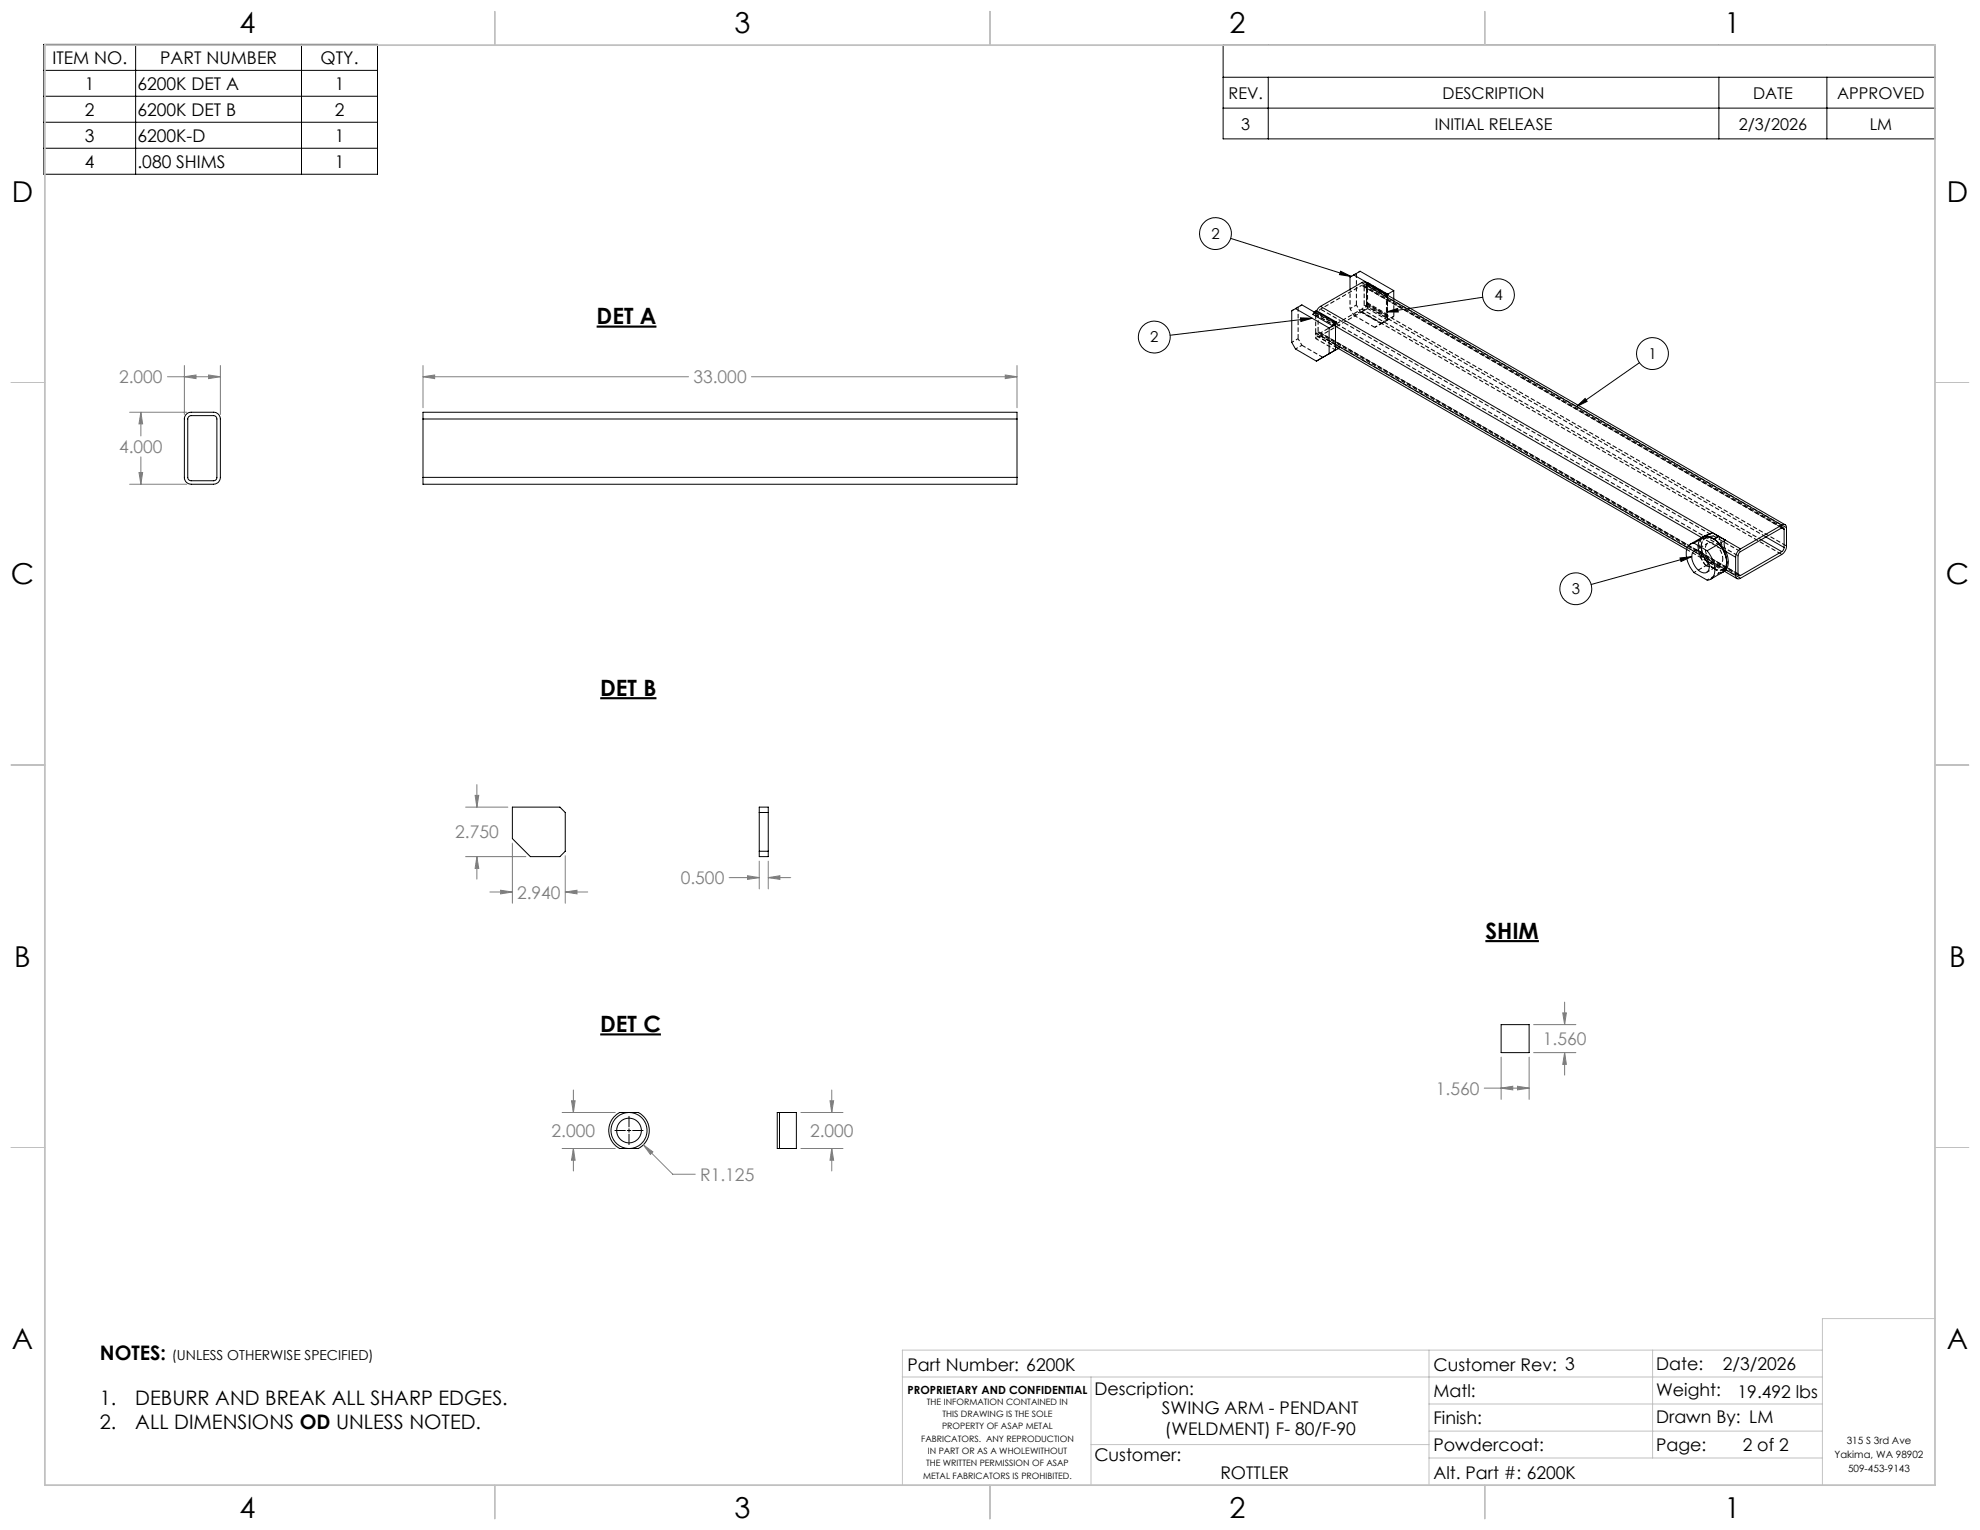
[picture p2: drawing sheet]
<svg xmlns="http://www.w3.org/2000/svg" width="559mm" height="432mm" viewBox="0 0 559 432" stroke-linecap="round" stroke-linejoin="round" font-family="sans-serif">
<path d="M371.3 88.3l-.8 .4M391.6 89.4v-6.1M479.9 152l.7-.5M480.4 151.8l.6-.5M480.6 151.5l.8-.2M480.9 157.2l1.2 1.8 1.6 1.4M485.1 151.4a6.1 6.1 0 0 0-4.2 .7M486.2 157.7a4.6 4.6 0 0 0-3.8-4.6 2.2 2.2 0 0 0-.8 3.3 3.7 3.7 0 0 0 3.8 3l.6-.7 .2-1M486.6 155.4l-1.2-1.8-1.7-1.4M486.6 155.4l-1.5-4M483.7 160.4l-2.3-.8M486.8 161.2l-.2-.2 .4-.3" fill="none" stroke="#000" stroke-width=".28" stroke-dasharray="1.3 .6" stroke-dashoffset=".4" stroke-linecap="butt"/>
<g fill="none" stroke="#000" stroke-width=".28" stroke-dasharray="1.3 .6" stroke-linecap="butt">
<path d="M382.8 77.2v8.9M386 79.8v.6M366.4 86.7v8.9M371.3 88.8v5.2M371.3 88.8v-.5M372 88.4v5.2M378.2 98l-.4 .3M385 86.1v-5.2M385.6 80l.4-.2M385.7 85.7v-5.2M385.7 85.7l.3-.2M385.7 80.5l-.1-.5"/>
<path d="M385.7 80.5l.3-.1M386 86.2l-.3 .1M391.3 88.9l.3-.2M391.3 83.8l-.1-.5M391.4 83.2l-.2 .1M391.6 89.4l-.3 .2M391.6 90.3v-7M391.6 83.6v-.3M391.6 83.6l-.3 .2M479.9 157.2l.5-.3M480.4 151.8l-.5 .2M480.9 157.2a5.3 5.3 0 0 0 4.2 2.5"/>
<path d="M481.4 159.6a7.1 7.1 0 0 1-1.7-7.3l.7-.7M487.3 158.9v-.5"/>
</g>
<g fill="none" stroke="#000" stroke-width=".28" stroke-dasharray="1.3 .6" stroke-dashoffset=".3" stroke-linecap="butt">
<path d="M385.7 79.9v6.4M386 79.7v6.5M371.7 94.8l5.6 3.3M372.6 94.8l5.6 3.2M376.9 92.1l-5.6-3.3M376.9 91.5l-5.6-3.2M376.9 97.2l-5.6-3.2M376.9 98.8l-5.6-3.3M385.7 86.3l5.6 3.3M386 86.2l5.6 3.2M386 87.1l5.6 3.2M386 80.4l5.6 3.2"/>
<path d="M389.9 91.3l-5.6-3.3M391.2 83.3l-5.6-3.3M391.3 89.6v-6.5M391.3 88.9l-5.6-3.2M391.3 83.8l-5.6-3.3M391.6 83l-5.6-3.2M391.6 88.7l-5.6-3.2M480.9 152.1l-.5-.3M480.9 157.2l-.5-.3M482 153.3l-3.8 2.2M483.4 152a2.26 2.26 0 0 0-2.5 .1M487.1 155.7l-.5-.3"/>
<path d="M497 152.3l-112.7-65.1M481.7 161.5l3.8-2.2M487.1 160.8l-.5-.3"/>
</g>
<path d="M367.4 97.4l5.9 3.4M376.9 91.5l-5.9-3.4M382.1 89l5.9 3.4M383.9 88l5.9 3.4M393.4 89.3v-5M481.4 159.6l-1.5-2.4M483.7 160.4a2.39 2.39 0 0 0 2.9 .1M487.1 160.8l-10.9-6.3" fill="none" stroke="#000" stroke-width=".28" stroke-dasharray="1.3 .6" stroke-dashoffset=".1" stroke-linecap="butt"/>
<g fill="none" stroke="#000" stroke-width=".28" stroke-dasharray="1.3 .6" stroke-dashoffset=".6" stroke-linecap="butt">
<path d="M381 78.2l1.8-1M383.9 76.5l-1.1 .7M364.6 87.7l1.8-1M364.6 96.6l1.8-1M365.6 98.5l1.8-1.1M367.4 86l-1 .7M371.3 94l.4 .8h1M371.6 87.7l-.3 1.1M372.7 94l11.6-6.8M372.7 94.8l11.6-6.8M381 87.1l1.8-1M382.1 89l1.8-1"/>
<path d="M384.3 80.5l-11.6 6.7M388 92.4l1.8-1M391.6 90.3l1.8-1M481.4 159.6l-3.3 2M481.8 163.7l3.4-1.9M486.3 161.4l-1.1 .4"/>
</g>
<g fill="none" stroke="#000" stroke-width=".28" stroke-dasharray="1.3 .6" stroke-dashoffset=".5" stroke-linecap="butt">
<path d="M366.4 95.6l1 1.8M372 93.6l.2 .4h.5M378.2 98l-.9 .1M381 87.1l1.1 1.9M382.8 86.1l1.1 1.9M385 80.9l-.2-.4h-.5M385.7 80.5l-.4-.9M388 92.4l3.6-2.1M389.8 91.4l3.6-2.1M481.4 159.6l1.9-1M481.7 158.3l.8 .5M485.1 159.7l-1.8-1.1"/>
<path d="M485.1 159.7a.92 .92 0 0 0 .5 .8 .92 .92 0 0 0 1 0M487.1 155.7l-6.8-4M485.2 161.8l1.8-1.1M485.8 160.7l.8 .5M486.2 161.5l-1 .3M487 160.7l-1.9-1"/>
</g>
<path d="M371.3 95.5v-1.5M371.3 95.5l1.3-.7M381 81.6v5.5M386 85.5v1.6M391.6 90.3v-1.6M480.9 157.2a4.6 4.6 0 0 1 0-5.1M486.6 155.4a4.6 4.6 0 0 1 0 5.1M483.7 160.4l1.4-.7" fill="none" stroke="#000" stroke-width=".28" stroke-dasharray="1.3 .6" stroke-dashoffset=".8" stroke-linecap="butt"/>
<path d="M384.3 88l1-1 .4-1.3M389.9 91.3l1-1.1 .4-1.3M391.6 83l-5.7-3.2M476 155.1l10.7 6.1M502.9 149l-117.9-68.1M483.7 160.4a2.21 2.21 0 0 0 2.7 .3 2.21 2.21 0 0 0 .9-2.5 8.1 8.1 0 0 0-3.2-5.8M490.5 162l-117.8-68" fill="none" stroke="#000" stroke-width=".28" stroke-dasharray="1.3 .6" stroke-dashoffset=".2" stroke-linecap="butt"/>
<path d="M371.3 94l.3 .8 .6 .1 .4-.1M384.3 88l1.7-.9M391.6 90.3l-1.7 1M485.2 161.8l-1.5-1.4" fill="none" stroke="#000" stroke-width=".28" stroke-dasharray="1.3 .6" stroke-dashoffset="1" stroke-linecap="butt"/>
<path d="M483.7 152.2a2.21 2.21 0 0 0-2.6-.3 2.21 2.21 0 0 0-.9 2.5 8 8 0 0 0 3.5 6M498.4 151.5l-113.4-65.4" fill="none" stroke="#000" stroke-width=".28" stroke-dasharray="1.3 .6" stroke-dashoffset="-.1" stroke-linecap="butt"/>
<path d="M372.2 94l118.5 68.4M479.9 157.2a5 5 0 0 1 0-5.2M480.4 156.9a5.3 5.3 0 0 1 0-5.1M490.5 156.9l-118.5-68.5M491.2 155.7l-118.5-68.5M502.9 149l-118.6-68.5M502.9 156.5l-118.6-68.5M503.3 148.9l-118.5-68.4M504.2 149l-118.5-68.5M504.2 154.1l-118.5-68.4M490.5 162l-118.5-68.4M491.2 163.2l-118.5-68.4" fill="none" stroke="#000" stroke-width=".28" stroke-dasharray="1.3 .6" stroke-dashoffset="-.2" stroke-linecap="butt"/>
<path d="M372.7 87.2l-.5 .6-.2 .6M384.3 87.2l.5-.5 .2-.6M483.3 158.6a2.67 2.67 0 0 1-2.9-1.7" fill="none" stroke="#000" stroke-width=".28" stroke-dasharray="1.3 .6" stroke-dashoffset=".7" stroke-linecap="butt"/>
<g fill="none" stroke="#000" stroke-width=".28">
<path d="M12.4 12.5h94.1v36.7h-94.1zM12.4 19.9h94.1M38.3 12.5v36.7M85.1 12.5v36.7M345.2 12.7h200.9v26.5h-200.9zM12.4 27.2h94.1M12.4 34.5h94.1M345.2 21.8h200.9M345.2 30.5h200.9M357.9 21.8v17.4M485.1 21.8v17.4M515.6 21.8v17.4"/>
<path d="M12.4 41.8h94.1M347.3 67.3l34.1 10.7M378.4 76.6l3 1.4-3.4-.5zM382.1 77.6l-1.1 .6v3.5M382.1 77.6l3.7 2.2M382.1 77.6l1.8-1 9.4 5.4M384.3 79.8l1-.1 118.5 68.4M384.3 79.8l118.5 68.4M384.3 79.8l-11.6 6.7M385.7 79.9l.2-.2 5.6 3.3M385.7 79.9h.1M365.6 87.1l-1 .6v8.9l1 1.9 5.9 3.4"/>
<path d="M365.6 87.1l9.5 5.5M365.6 87.1l1.8-1.1 3.5 2.1M367 89.7l3.3 .1-3.2 .9zM370.3 89.8l-40.1 4.8M371.3 87.8l-.8 1 5.6 3.2M371.3 87.8l5.6 3.3M371.6 87.7l5.6 3.2M371.6 87.7l-.3 .1M372.7 86.5l-1.1 1.2M372.7 86.5l118.5 68.4M375.1 92.6v7.2l1.8-1M376.9 91.1l-.8 .9"/>
<path d="M376.9 91.5l-1.8 1.1M376.9 91.5v7.3M376.9 98.8l-5.4 3.1M376.9 91.5l-.8 .5M377.2 90.9l-.3 1.2 103.3 59.6M377.2 90.9l-.3 .2M377.8 98.4l-.9 .4M391.3 83.1h.1M391.3 88.1l3.1-1 .2 1zM391.5 83.1h.1M391.5 83l-.2 .1M391.5 83v.3"/>
<path d="M391.5 83.1l-.1 .1M393.3 82l-1.8 1.1M393.3 82v2.3M418.5 83.9l-27.2 4.2M52.5 117l.7-.5 .6-.2h6.7l.9 .4 .6 .8 .2 .8v16.4l-.5 1.3-.7 .5-.7 .2h-6.3l-1.2-.4-.7-1-.1-17.2zM53.2 117.6l.6-.3h6.6l.7 .6 .1 17-.6 .7-6.8 .1-.5-.2-.3-.5v-16.9zM119.4 118.3v-2h167.6v2M119.4 118.3h167.6M119.4 118.3v16.4M287 118.3v16.4M373.3 100.9l-1.8 1M444.9 114.8l2.5-2.3 .5 .8z"/>
<path d="M462.7 102.4l-17.8 12.4M119.4 134.7v2h167.6v-2M119.4 134.7h167.6M474.1 157.5l3.3-.4-3 1.4zM476.2 154.6l-99.3-57.4 .4 .9 98.7 57M477.4 157.1l-28.3 7.9M478 155.6a2.43 2.43 0 0 1 3.3 1.3 3.7 3.7 0 0 1 .6 4.5 2.63 2.63 0 0 1-3.5-1.5 3.6 3.6 0 0 1-.4-4.3zM478.1 153.3a2.61 2.61 0 0 0-2.2 3.4l.6 2.3 1.6 2.6 3.7 2.1a2.57 2.57 0 0 0 2.1-3.3l-.6-2.4-1.5-2.6M478.1 153.3l3.7 2.1M480.4 151.6l-3.3 2M481.4 151.3l2.3 .9M481.4 151.3l-1 .3"/>
<path d="M481.4 151.3l-3.3 2M483.2 150.3l-2.8 1.3M483.2 150.3l-1.8 1M483.2 150.3l1.9 1.1M483.4 152l.3 .2M483.7 152.2l1.4 1.3M483.7 152.2l.4 .2M485.1 151.4l-1.4 .8M485.1 151.4l1.8 1M485.1 153.5a7.1 7.1 0 0 1 1.7 7.4l-.7 .6M485.1 153.5l1.6 2.5M485.1 153.5l-3.3 1.9"/>
<path d="M486.7 156a4.9 4.9 0 0 1 0 5.1M486.9 152.4a3.2 3.2 0 0 0 .2 3.3M486.9 152.4l-1.8 1.1M487.1 155.7l-.4 .3M487.1 155.7a5.3 5.3 0 0 1 0 5.1M487.1 155.7l2.7 1.6M487.3 158.4v.5M489.8 157.3v5.1M491.2 154.9l-1 1-.4 1.4M497 152.3l5.8 3.4M498.4 151.6l5.1 2.9M502.8 148.2l.3-.1a.79 .79 0 0 1 .8 .1 .79 .79 0 0 1 .3 .8v5.3l-.2 .8-.7 1-12.1 7.1-1 .1-.4-.9"/>
<path d="M502.8 149l-12 7.1-.3 .8v5.1M502.8 149h.6l.1 .4M502.8 148.2l-11.6 6.7M502.8 155.7l-11.6 6.7M502.8 149l.7 .4M503.5 154.5l-.3 .8-.4 .4M503.5 149.4v5.1M486.1 161.5l-3.3 2M486.7 161.1l-.4 .3M486.7 161.2l3.5 2.1M487.1 160.8l-.4 .3M487.1 160.8l-1 .7"/>
<path d="M487.1 160.8l2.7 1.6M490.5 162l.1 .4h.6M490.5 162l.7 .4M144.6 227.8h13.4l1.5 1.5v10.9l-1.5 1.6h-8.3l-5.1-5.1zM214.3 227.8h2.5v14h-2.5zM214.3 229.3h2.5M214.3 240.2h2.5M423.7 289.2h7.9v7.9h-7.9zM173.5 319.1h3M177 319.1h1M177.5 314l-1.7 .3-1.9 1.2-1 1.4-.5 1.9 .3 1.9 1.2 2 1.8 1.1 1.8 .3M177.5 314h-1a3.6 3.6 0 0 0-3.7 1.9l-.9 2v2.1l.6 1.8 1.5 1.7a2.25 2.25 0 0 0 2.4 .6h1.1"/>
<path d="M177.5 314l1.7 .3 1.7 1 1.1 1.3 .6 2.1-.3 2.2-.9 1.5-1.8 1.3-2.1 .4M177.5 314h1.2a3.6 3.6 0 0 1 3.6 1.9l.8 1.8 .1 1.9-.6 2.2-1.5 1.7a2.46 2.46 0 0 1-2.6 .6h-1M177.5 315.1v2.9M177.5 318.6v.9M178.5 319.1h3M220 314h4.8v10.1h-4.8M220 314v10.1M220 314h-.3a.54 .54 0 0 0-.3 .9v8.9a.24 .24 0 0 0 0 .4 .24 .24 0 0 0 .3-.1h.3M177.5 320.1v2.9"/>
<circle cx="343" cy="65.9" r="4.5"/>
<circle cx="325.7" cy="95.1" r="4.5"/>
<circle cx="422.9" cy="83.2" r="4.5"/>
<circle cx="466.4" cy="99.8" r="4.5"/>
<circle cx="444.7" cy="166.1" r="4.5"/>
<circle cx="177.5" cy="319.1" r="3.5"/>
</g>
<path d="M168.4 92.2h16.9M169.4 197.1h15.9M419.2 265.6h15.1M169.4 291.9h17.1" fill="none" stroke="#000" stroke-width=".6"/>
<g fill="none" stroke="#808080" stroke-width=".28">
<path d="M36.6 116.3h16.1M39.8 116.3l.5 3.3h-1.1zM39.8 116.3v6.7M47.3 106.3h14.9M52 106.3l3.3-.5v1.1zM52 103.2v13.8M58.9 105.8l3.3 .5-3.3 .6zM62.2 103.2v13.8M119.4 106.3l3.3-.5v1.1zM119.4 103.2v11.9M119.4 106.3h74.9M212.1 106.3h74.9"/>
<path d="M283.7 105.8l3.3 .5-3.3 .6zM287 103.2v11.9M36.6 136.7h16.1M39.2 133.3h1.1l-.5 3.4zM39.8 128.9v7.8M131.4 227.8h11.9M134.1 224.5h1l-.5 3.3zM134.6 221.4v6.4M144.6 237.9v17M131.4 241.8h17M134.6 241.8l.5 3.3h-1zM134.6 241.8v6.3"/>
<path d="M138.3 251.7h6.3M141.3 251.2l3.3 .5-3.3 .6zM159.5 251.7l3.3-.5v1.1zM159.5 241.5v13.4M159.5 251.7h6.4M205.8 247.7h8.5M211 247.2l3.3 .5-3.3 .5zM214.3 243v7.9M216.8 247.7l3.3-.5v1zM216.8 243v7.9M216.8 247.7h6.4M423.7 298.3v12"/>
<path d="M431.6 298.3v12M432.8 289.2h11.9M432.8 297.1h11.9M441 285.9h1.1l-.5 3.3zM441.6 297.1l.5 3.3h-1.1zM441.6 282.8v6.4M441.6 297.1v6.3M158.6 314h15M161.3 310.7h1l-.5 3.3zM161.8 307.6v6.4M226 314h11.9M234.2 310.7h1.1l-.6 3.3z"/>
<path d="M234.7 307.6v6.4M418.9 307.1h12.7M423.7 307.1l3.2-.5v1zM428.3 306.6l3.3 .5-3.3 .5zM158.6 324.1h15M161.8 324.1l.5 3.3h-1zM161.8 324.1v6.4M181.6 323.1l2.7 2-.7 .7zM181.6 323.1l8.3 8.3h6.3M226 324.1h11.9M234.7 324.1l.6 3.3h-1.1zM234.7 324.1v6.4"/>
</g>
<g fill="none" stroke="#c0c0c0" stroke-width=".28">
<path d="M139.7 3.2v9.5M279.4 3.2v9.5M419.1 3.2v9.5M3.1 107.9h9.6M546.1 107.9h9.5M3.1 215.9h9.6M546.1 215.9h9.5M3.1 323.8h9.6M546.1 323.8h9.5M546.1 372.1h-31.8v47M254.7 388.6h259.6M307.9 388.6v30.5"/>
<path d="M403.3 381v38.1M403.3 396.2h111M466.4 381v30.5M514.3 381h-259.6v38.1M139.7 419.1v9.6M279.4 419.1v9.6M307.9 407.7h95.4M403.3 403.9h111M403.3 411.5h111M419.1 419.1v9.6"/>
</g>
<path d="M12.7 12.7h533.4v406.4h-533.4z" fill="none" stroke="#c0c0c0" stroke-width=".5"/>
<path d="M378.4 76.6l3 1.4-3.4-.5zM367 89.7l3.3 .1-3.2 .9zM474.1 157.5l3.3-.4-3 1.4zM444.9 114.8l2.5-2.3 .5 .8zM391.3 88.1l3.1-1 .2 1z" fill="#000"/>
<path d="M119.4 106.3l3.3-.5v1.1zM283.7 105.8l3.3 .5-3.3 .6zM39.8 116.3l.5 3.3h-1.1zM39.2 133.3h1.1l-.5 3.4zM52 106.3l3.3-.5v1.1zM58.9 105.8l3.3 .5-3.3 .6zM141.3 251.2l3.3 .5-3.3 .6zM159.5 251.7l3.3-.5v1.1zM134.6 241.8l.5 3.3h-1zM134.1 224.5h1l-.5 3.3zM211 247.2l3.3 .5-3.3 .5zM216.8 247.7l3.3-.5v1zM161.3 310.7h1l-.5 3.3zM161.8 324.1l.5 3.3h-1zM181.6 323.1l2 2.7 .7-.7zM234.2 310.7h1.1l-.6 3.3zM234.7 324.1l.6 3.3h-1.1zM441 285.9h1.1l-.5 3.3zM441.6 297.1l.5 3.3h-1.1zM428.3 306.6l3.3 .5-3.3 .5zM423.7 307.1l3.2-.5v1z" fill="#808080"/>
<g font-size="8.1">
<text x="67.6" y="9.3">4</text>
<text x="207.3" y="9.3">3</text>
<text x="347" y="9.3">2</text>
<text x="486.7" y="9.3">1</text>
<text x="3.3" y="57">D</text>
<text x="549.4" y="57">D</text>
<text x="3" y="164.9">C</text>
<text x="549.1" y="164.9">C</text>
<text x="4" y="272.9">B</text>
<text x="550.1" y="272.9">B</text>
<text x="3.3" y="380.8">A</text>
<text x="549.4" y="380.8">A</text>
<text x="67.6" y="428.4">4</text>
<text x="207.3" y="428.4">3</text>
<text x="347" y="428.4">2</text>
<text x="486.7" y="428.4">1</text>
</g>
<g font-size="6.3">
<text x="168.4" y="91.5">DET A</text>
<text x="169.4" y="196.4">DET B</text>
<text x="419.2" y="264.9">SHIM</text>
<text x="169.4" y="291.2">DET C</text>
</g>
<g font-size="5.6">
<text x="28.2" y="383.9">NOTES:</text>
<text x="28.2" y="396.5">1.</text>
<text x="38.2" y="396.5">DEBURR AND BREAK ALL SHARP EDGES.</text>
<text x="28.2" y="403.2">2.</text>
<text x="38.2" y="403.2">ALL DIMENSIONS OD UNLESS NOTED.</text>
</g>
<g font-size="4.9">
<text x="14.8" y="18">ITEM NO.</text>
<text x="45.2" y="18">PART NUMBER</text>
<text x="90.5" y="18">QTY.</text>
<text x="24" y="25.4">1</text>
<text x="38.8" y="25.4">6200K DET A</text>
<text x="94.5" y="25.4">1</text>
<text x="24" y="32.7">2</text>
<text x="38.8" y="32.7">6200K DET B</text>
<text x="94.5" y="32.7">2</text>
<text x="24" y="40">3</text>
<text x="38.8" y="40">6200K-D</text>
<text x="94.5" y="40">1</text>
<text x="24" y="47.3">4</text>
<text x="38.8" y="47.3">.080 SHIMS</text>
<text x="94.5" y="47.3">1</text>
<text x="256.1" y="386.9">Part Number: 6200K</text>
<text x="404.6" y="386.8">Customer Rev: 3</text>
<text x="467.4" y="386.7">Date:</text>
<text x="486.2" y="386.7">2/3/2026</text>
<text x="308.9" y="393.8">Description:</text>
<text x="404.6" y="394.3">Matl:</text>
<text x="467.4" y="394">Weight:</text>
<text x="490.4" y="394.5">19.492 lbs</text>
<text x="327.9" y="399">SWING ARM - PENDANT</text>
<text x="404.6" y="401.9">Finish:</text>
<text x="467.4" y="401.7">Drawn By: LM</text>
<text x="328.8" y="404.9">(WELDMENT) F- 80/F-90</text>
<text x="308.9" y="412.4">Customer:</text>
<text x="404.6" y="409.6">Powdercoat:</text>
<text x="467.4" y="409.4">Page:</text>
<text x="491.8" y="409.6">2 of 2</text>
<text x="344.4" y="417.4">ROTTLER</text>
<text x="404.6" y="417.4">Alt. Part #: 6200K</text>
</g>
<g font-size="4.9" fill="#808080">
<text x="33.6" y="108.2">2.000</text>
<text x="195.7" y="108.2">33.000</text>
<text x="33.6" y="127.9">4.000</text>
<text x="128.5" y="236.6">2.750</text>
<text x="192.1" y="249.5">0.500</text>
<text x="145.9" y="253.6">2.940</text>
<text x="435.4" y="295">1.560</text>
<text x="405.2" y="308.9">1.560</text>
<text x="155.7" y="320.9">2.000</text>
<text x="228.6" y="320.9">2.000</text>
<text x="197.6" y="333.2">R1.125</text>
</g>
<g font-size="4.6">
<text x="346.7" y="27.9">REV.</text>
<text x="407.1" y="27.9">DESCRIPTION</text>
<text x="494.8" y="27.9">DATE</text>
<text x="518.5" y="27.9">APPROVED</text>
<text x="350.3" y="36.6">3</text>
<text x="404.9" y="36.6">INITIAL RELEASE</text>
<text x="490.7" y="36.6">2/3/2026</text>
<text x="527.7" y="36.6">LM</text>
</g>
<g font-size="4.2">
<text x="341.9" y="67.4">2</text>
<text x="421.7" y="84.7">4</text>
<text x="324.6" y="96.6">2</text>
<text x="465.2" y="101.3">1</text>
<text x="443.6" y="167.6">3</text>
</g>
<text font-size="3.9" x="48.5" y="383.9">(UNLESS OTHERWISE SPECIFIED)</text>
<text font-size="3.2" x="256.1" y="393.4">PROPRIETARY AND CONFIDENTIAL</text>
<g font-size="2.8">
<text x="521.2" y="407.7">315 S 3rd Ave</text>
<text x="517.8" y="411.5">Yakima, WA 98902</text>
<text x="521.6" y="415.3">509-453-9143</text>
</g>
<g font-size="2.5">
<text x="261.6" y="396.5">THE INFORMATION CONTAINED IN</text>
<text x="266" y="399.9">THIS DRAWING IS THE SOLE</text>
<text x="260" y="406.9">FABRICATORS. ANY REPRODUCTION</text>
<text x="265.9" y="403.4">PROPERTY OF ASAP METAL</text>
<text x="261.4" y="413.8">THE WRITTEN PERMISSION OF ASAP</text>
<text x="261.8" y="410.4">IN PART OR AS A WHOLEWITHOUT</text>
<text x="260.5" y="417.3">METAL FABRICATORS IS PROHIBITED.</text>
</g>
</svg>
